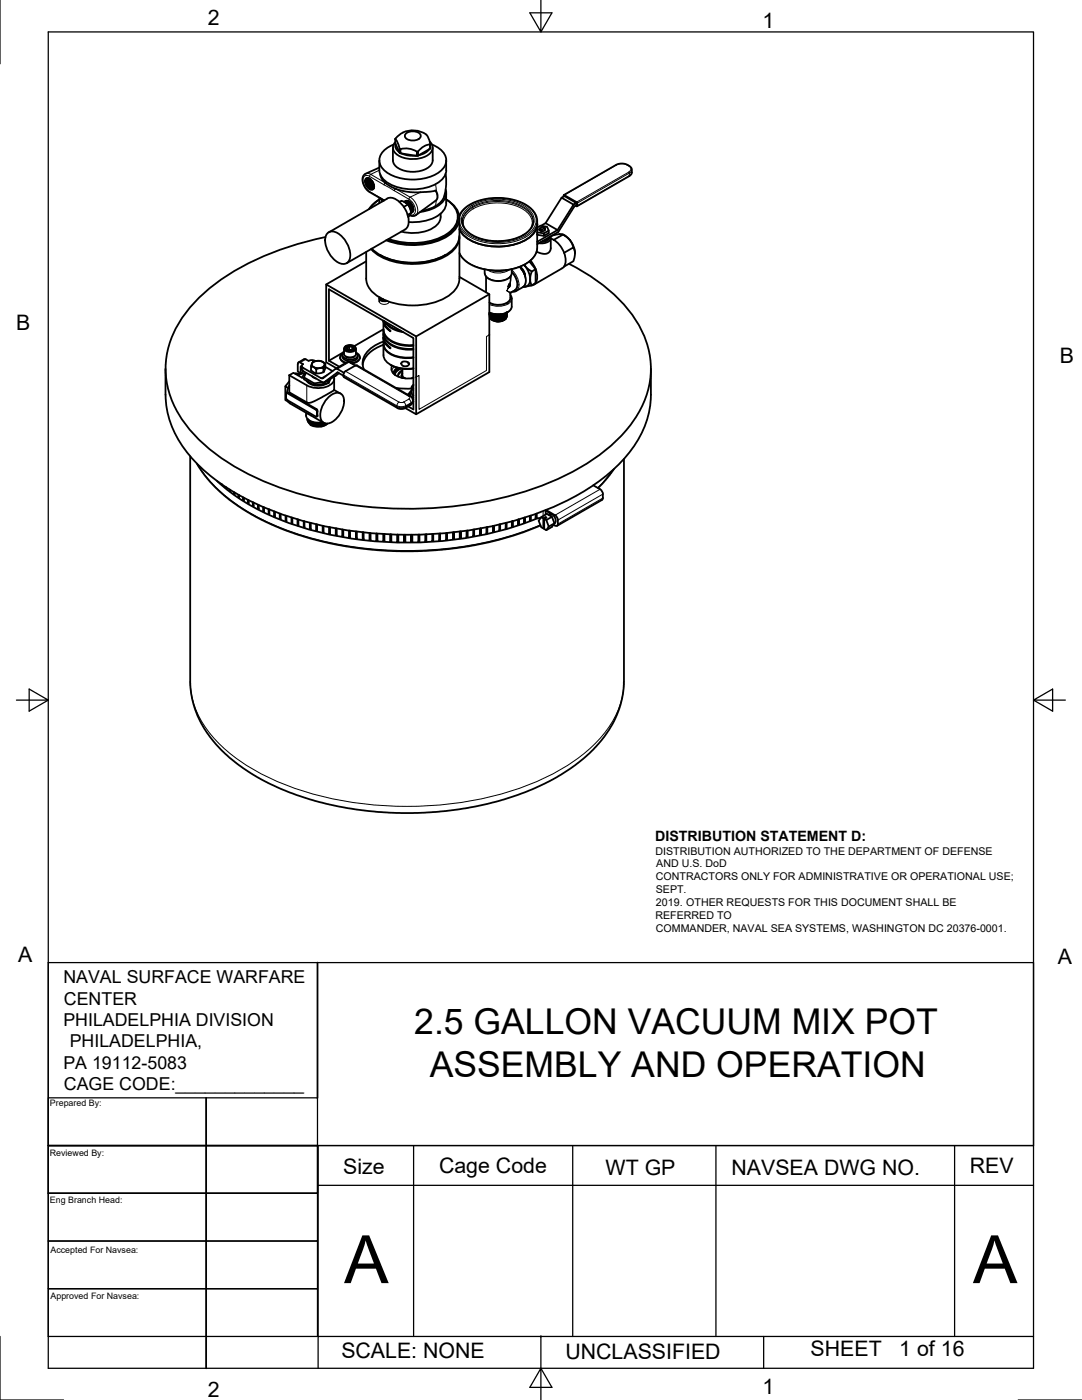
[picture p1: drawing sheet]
<svg xmlns="http://www.w3.org/2000/svg" width="216mm" height="279mm" viewBox="0 0 216 279" stroke-linecap="round" stroke-linejoin="round" font-family="sans-serif">
<!-- layer: Visible -->
<g fill="none" stroke="#000" stroke-width=".36">
<path d="M73 36.3l.2 .8 .7 .6M73.1 35.6a1.5 1.5 0 0 1 1.3 2.2 1.5 1.5 0 0 1-1.3-2.2zM73.2 36.5l.5 .9M73.4 36.4l.5 .9M73.4 35.6l-.1 .6 .2 .7 .5 .5 .5 .1M73.5 36.3l.5 .9M73.5 35.6v.6l.2 .5 .4 .5 .5 .3-.5-.2-.4-.5-.3-.7zM73.7 35.6l.1 1 .4 .5 .4 .3M73.7 35.6l.2 1 .3 .5 .4 .2M73.7 36.2l.5 .9M73.8 35.7l-.5-.1-.3 .3 .2 1.1 .4 .6 .5 .2 .4-.1 .2-.5M73.8 35.7l.2 .8 .7 .7"/>
<path d="M73.8 35.7l.2 .7 .7 .8M73.9 36.1l.5 .9M74 35.8l.2 .6 .4 .6M74 35.9l.2 .5 .4 .5M74 36l.5 .9M74.5 36.5l-.2-.4 .2 .5M74.7 37.2l-.1 .3-.3 .2-.3-.1-.4-.3-.5-1 .2-.7-.1 .7 .1 .6 .5 .6 .6 .1M75.7 33.9a3.8 3.8 0 0 0 2.7 3.1 10.2 10.2 0 0 0 9.4-.8 2.95 2.95 0 0 0 1.2-2.3M75.7 33.4l-2.9 1.4-.4 .5-.1 .7 .4 1.1 .6 .9 3.3 2M75.7 32v2M75.7 39.5v1M75.9 34.8l.3 1 1 1 .9 .5 1.8 .7 2.8 .4 4.3-.3 .3 .9v.5l-.3 .5-4.1 3-.7 .1-.4-.1"/>
<path d="M75.9 39.6l.4 .6M76.4 39.9l.1 .1M77.3 39.6l-11.7 6.8M77.3 39.6a2.72 2.72 0 0 1 3.1 1.4 4.3 4.3 0 0 1 .8 4.5l-12 7M78.4 32a2.69 2.69 0 0 0 2.4 2.1 5.3 5.3 0 0 0 5.2-1.2l.3-.9M78.4 29.5v2.5M78.5 28.8a3.9 3.9 0 0 0-2.8 3.1 3.8 3.8 0 0 0 3.1 3.3 10.1 10.1 0 0 0 9.1-1.1 2.62 2.62 0 0 0-.2-4.4l-1.5-.9M78.9 27.8l.5 .8 .3 1.1M78.9 27.8v.9M78.9 28.7a1.45 1.45 0 0 0 .8 1.7M78.9 28.7l.8 1.8M79.7 30.5l.2 .1"/>
<path d="M79.9 29.8l-.2-.1v.8M79.9 30.6h.2M79.9 29.8v.8M79.9 29.8a4.1 4.1 0 0 1 3.3 .5M80.1 30.6l1.4 .4 1.5 .1M80.1 30.6l2.9 .5M80.4 26.5a4.6 4.6 0 0 1 4.8 .5l.5 1.2 .1 .6M80.4 26.5l-.9 .6-.6 .7M80.9 26.7a2.08 2.08 0 0 1 3 .3 1.38 1.38 0 0 1-1.8 1 1.22 1.22 0 0 1-1.3-1zM83 31.1h.2M83.2 30.3v.8M83.4 30.2l-.2 .1"/>
<path d="M83.4 31.1h-.2M83.4 30.2v.9M83.6 31l-.2 .1M85.6 29.8l-2 1.2M85.7 29.8a3.1 3.1 0 0 1-2.1 1.2M85.7 28.2a1.68 1.68 0 0 1 .6 1.7 1.68 1.68 0 0 1-1.3 1.3 5.9 5.9 0 0 1-6.1-.6 1.49 1.49 0 0 1 0-2.2M85.8 29.7l-.2 .1M85.8 28.9v.8M85.8 28.8a3.2 3.2 0 0 0-2.4 1.4M85.9 28.7v.8M85.9 29.5l-.1 .2M86.3 29.5v2.5"/>
<path d="M88.9 34.7l.1 2.7a6.1 6.1 0 0 1-1 2.8 6.7 6.7 0 0 1-3.9 1.9M88.9 37.8a3.1 3.1 0 0 1-2 3.6l-2 .7-1.1 .2M89 38.6a4.1 4.1 0 0 1-.7 3.7 8.6 8.6 0 0 1-6.7 2M89 32v2M112.1 39.5l.5-.4 2.4 1.4-.6 .3M112.5 39v.2M112.5 39l.1-.1 2.5 1.5 .1 .7h-.3M112.5 38.9l10.7-6.1 1.4-.1 .6 .2 .7 .5 .2 .4-.1 .8-.4 .5-10.5 6.1M64.9 47.3a54.6 54.6 0 0 0-22.6 9.8 23.3 23.3 0 0 0-9 13.7 18.7 18.7 0 0 0 5.6 16.1 45.6 45.6 0 0 0 19.8 11.4 79.6 79.6 0 0 0 50.2-1.7 38.5 38.5 0 0 0 17.3-12.3 17.4 17.4 0 0 0-.3-21.8 34.6 34.6 0 0 0-12.4-9.9M65.4 46.5a2.25 2.25 0 0 1 3 .8 4.7 4.7 0 0 1 1.2 4.7 1.71 1.71 0 0 1-2.7 0 5.4 5.4 0 0 1-2-4.7zM73.1 55.6a4.9 4.9 0 0 0 3.2 4 14.5 14.5 0 0 0 13.1-.5 4.5 4.5 0 0 0 2.3-3.5M73.1 52.2l-8 4.6v15.5l2 1.2"/>
<path d="M73.1 50.3v5.3M73.9 41.6l.6-.8 1.2-1-1.2 .9-.9 1M75.7 59.6v.6M75.7 40.5h.1M75.8 50.9h.1M76.5 59.8l-.4-.2 .4 .2M77.5 47.7a14 14 0 0 0 11.7-1.1 3.7 3.7 0 0 0 1.8-4.8l-1.1-1.4-.9-.6a4.1 4.1 0 0 1 2.4 5.1 7.9 7.9 0 0 1-6 3.7 15.3 15.3 0 0 1-8.4-.6M79.7 40.3l.4-.2 .3 .1 .8 .4 .4 .5 .4 1.4-.5 .8M80.7 40.3l.6 .1zM80.7 40.3l.2-.1 .5 .1M80.8 40.2a.97 .97 0 0 1 1.4 .7 .95 .95 0 0 1-.2 1.5l.3-.3v-.6l-.4-.8-.5-.4M80.8 40.2l.6 .1"/>
<path d="M80.8 40.2v.1M80.9 40.2l.4-.1 .4 .2 .7 1M80.9 40.4l.8 .7 .3 .7v.5l.1-.4-.2-.7-.5-.6-.6-.2 .5 .2 .5 .5 .2 .6v.6M80.9 40.2h.1M81 40.2l.4-.1 .5 .3M81 40.5l.7 .6 .3 1.1M81.3 40.4l.6 .5 .3 .9M81.3 40.4l.5 .4 .3 .6 .1 .7-.2 .4 .2-.4-.1-.6-.3-.6zM81.4 40.8l-.8 .5M81.4 40.3l.4 .3 .5 .8 .1 .5-.3 .5M81.5 40.2h.1M81.5 41l.4 .7"/>
<path d="M81.8 40.6l.5 .8M82 42.5l-.7 .4M82.5 41.8l-.3 .5M87.9 42.6a3.1 3.1 0 0 1-2.5 3.4 9.2 9.2 0 0 1-5.3 .2M88.9 50.9a14.2 14.2 0 0 1-13 0M91.4 43.3a4.5 4.5 0 0 1-3.1 4.1 14.4 14.4 0 0 1-11 .4M91.6 43.1l.6-.9 .6-.7 2-1.2 2.7-.7 2.9-.1 3 .6 2.1 1.1 .8 .7 .6 .9 .2 .8 .1 1.1M91.7 47.2a4.6 4.6 0 0 1-2.8 3.9 14.4 14.4 0 0 1-13.6-.3l-1.3-1.1M91.7 47.1a4.7 4.7 0 0 1-2.8 3.8 14.1 14.1 0 0 1-14.1-.7l-.6-.6M91.7 55.3l5.9 3.4v15.6l-14.6 8.4v-15.6l-17.9-10.3M91.7 43.6v3.5M91.7 47.3v8.3"/>
<path d="M92.2 44.1l.2 .9 .4 .7 .6 .6 1 .7 1.2 .5 1.3 .4 2.4 .2 2.7-.3 2.4-.9 1-.8 .5-.6 .4-.6 .1-.8M97 55.2v3.1M97.6 58.7l-14.6 8.4M101.6 57.2h.1M101.7 56.8h.1M101.7 56.6h.1M101.8 56.7h.1M101.8 58.9l.3 .6v1.8l-.2 .5-.4 .4-.8 .4-1 .2-1.2-.1-.9-.3M101.8 55.2v.3M101.9 59.4a2.1 2.1 0 0 1-2.5 1.4l-1-.1-.7-.3M102.1 53.7v.9l-.4 .8-1 .5-1.3 .2-1.3-.2-.9-.5-.5-.7v-.9M102.1 54.3a3 3 0 0 1 .8 3.4l-1 .7-.1 1"/>
<path d="M103.7 53.3l.7 .8 .4 1 .1 .7-.1 .9-.4 .6-1.6 .9h-.6M103.8 53.2l.7 .8 .3 1M104.5 57.2h.3M104.6 52.8l.2 .3M104.6 52.9l.2 .2M104.7 54.8l-.2-.6-.5-.6 .5 .6 .3 .9M104.8 53.1l1.3 1.1M104.8 53.1a3.8 3.8 0 0 1 .8 3.5l-.5 .5-.3 .1M105.6 52.2l1.3 1.5-.8 .5-.3 1v1.1l.3 .6 .8-.4M105.8 52a4.7 4.7 0 0 1 1.3 4.1l-.2 .4M106.1 56.9l-1.3 .3M106.9 53.7v2.8"/>
<path d="M106.9 56.5l-.5 .4-.5 .1M107.2 44.7v4.9l-.2 .9-.4 .7-.9 1-2.3 1.2-1.7 .4-1.8 .2h-2.1l-1.7-.4-1.4-.5-1.4-.7-1-.9-.6-1M107.2 45.4l.6-.4 1.4 .3 .3 .7M107.2 46.3l1.3 .3 1-.6v.5l-1 .6M107.2 44.7a4.2 4.2 0 0 1-2.8 3.4 12.3 12.3 0 0 1-11.2-.6l-1.2-1.1-.3-.6M107.2 46.4v.4M107.6 45.7l.4 .3M107.7 45.6l-.1 .3 .4 .2M107.7 45.6l-.1 .3M107.7 45.6l.4 .2M107.9 45.1l1-.6 2.4 1.4-4.1 2.4M108 46v.1"/>
<path d="M108.5 45.4l.3 .2M108.5 46.6v.5l-1.3-.2M108.7 45.5l-.5-.2-.5 .3M108.8 45.9l-.1-.4-.7 .5M108.8 45.7a.5 .5 0 0 1-.8 .4M108.9 44.5l3.2-5 2.3 1.3-3.1 5.1M109.6 47.3a1.42 1.42 0 0 1-1.3 .8M109.6 47.3a1.41 1.41 0 0 1-1.7 1M109.8 47.2a1.08 1.08 0 0 1-1.1 1.3h-1.2M109.8 47.2l.7-.3 1.6-.2 .7 .4 .9 .8M109.9 47.6a4.8 4.8 0 0 1 2.8 5.3l-.5 .6M109.9 47.5v2.1l-.4 .8-.3 .2-.7 .1-1.4-.5"/>
<path d="M110.5 47.9l1.8-1.1 .6 .4 .8 .7M112.2 53.6l-5.7 3.2M112.5 50.5l1.9-1.1 .3 .9-.3 1.8-1.9 1.1M113.7 47.9l.7 1.5M113.7 47.9l.8 1.3 .2 1.4M115 40.5v.5l-.4 .2-3.2 5.1-4.2 2.4M33 73.6v5.2a19.9 19.9 0 0 0 6.7 14.1 49.6 49.6 0 0 0 22.9 11.6 80 80 0 0 0 45.9-2.6 41.3 41.3 0 0 0 16.3-10.6 19.3 19.3 0 0 0 5.1-12.5v-5.2M57.1 78.6v.9M57.1 78.6l.2-.1 5.7 3.2 .2 .4v.9l-.2 .1M57.1 79.4l.2 .4 5.7 3.3M57.1 78.5l.4-.1 5.7 3.3 .2 .2v1M57.3 79.8l.6 .7 6.7 3.9-.9 .2-1.1-.1-.8-.3-.4-.5 .6 .6 1.4 .3 1.2-.2"/>
<path d="M57.5 77.4l-.6-.3v2.7l.6 .4M57.7 74.9l.9-.5 1.7 1 .2-.5 .6-.5-.5 .9 2.1 1.2v.4l2.9-.4v-.4M57.7 74.9l3.5 2a4.6 4.6 0 0 0 5.2-.5l.3-.8-.1-.4M57.7 74.9v3.4l3.7 2.1 .6-.1 .8-.2 3.9-2.3M57.7 76.1l-.8 1M57.7 76.9l-.5 1.5M59 74.5l-.1 .1M59.6 74.8l-.1 .1M60.1 74.6l-1.1-.1 .6 .3M60.2 73.2h-.2v1.3M60.2 73v.7M60.2 73.7l.2 .3"/>
<path d="M60.4 74l4.2 2.4 2.7-2.1M60.4 73.4l3.7 2.1M60.4 72.7l-.2 .3 .2 .4M60.5 72.7l-.6-.4-.4 .1-.1 1.7 .6 .4 .6-.4M60.5 72.7h-.1M60.6 75.3v.4l2.1 1.2M60.9 74.5l-.6 .1-.7 .2M61 71.7l.6 .3M61 71.7h-.3l-1.1 .6M61.2 76a3.3 3.3 0 0 0 4.1 .5M61.6 72l.6-.1 .6 .1M62.3 75.1l.8 .5"/>
<path d="M62.4 72.4a1.68 1.68 0 0 1 2.4 .3 1.43 1.43 0 0 1-2.2 .6l-.4-.5zM62.8 72l.1 .1M63.1 73.7l1.4-.3v.9M63.2 72l-.8 .2-.3 .9M63.2 72l.8 .1 .9 .5M64.1 75.5h.3M64.3 76.3l-1.6 .2M64.5 73.4l.4-.8v.9l-.4 .8-1.4 .2-1-.6v-.8l1 .6v.8M64.9 73.2l1.5 .9M65.2 79.6a2.2 2.2 0 0 1 2.9-.9 3 3 0 0 1 0 3.4 4 4 0 0 1-2.9 2.4 1.39 1.39 0 0 1-1.3-1.7 5.2 5.2 0 0 1 1.3-3.2zM65.6 72v-14.3l16.9 9.8v14.2l-1.1-.6M65.6 72l2.1 1.2"/>
<path d="M65.7 75.7l-.1 .4-.7 .1M66 75.6l-.4 .9M66.7 75.6v2.2M66.7 77.8l1.2 .7M67 75h.1M67.3 73.6l1.3 .8M67.3 74.3l1.2 .7 .1 .3 10.8 6.2 .7 .1 .6-.1 1.3-.7 .3-.4 .1-.7-.4-.6-10.8-6.2h-.3l-2 1.2-.3 .4-.1 .5M67.3 73.6h-.3l-2.6 1.9M67.6 74.5l-3 1.9M67.9 71.3v.2M68.3 70.8v.5l.2 .3 1.2 .5h.7l.7-.3 .3-.4v-.4M68.3 70.6a.9 .9 0 0 0-.4 .9 .9 .9 0 0 0 .8 .7l.4 .2"/>
<path d="M68.4 70.4l-2.8 1.6M68.6 69.6v1.1a1.38 1.38 0 0 0 2.4 0v-1.1M68.6 70.2l-.3 .5 .2 .5 .5 .4 .7 .2 .9-.1 .6-.3 .2-.6-.4-.4M68.9 69.2a1.26 1.26 0 0 1 2 .2 1.18 1.18 0 0 1-2.1 0zM69 71.2h.1a1.74 1.74 0 0 0 1.6 0M69.1 69l-.4 .3a.92 .92 0 0 0 1.3 .9 .81 .81 0 0 0 .9-.9l-.2-.2M69.2 69.3l.1 .4M69.2 69.3l.2 .4M69.7 69.1l.6 .1M69.7 69.1l-.5 .2M69.7 69.1l-.1 .7h.4M69.7 72.3l1.2 .7"/>
<path d="M69.7 72.3l-.3-.1-2.4 1.4M70.3 69.2l.2 .4M70.3 69.2v.5M70.3 69.2l.2 .3M70.3 69.2l-.6-.1-.5 .2M70.5 69.5l-.5 .3-.6-.1M70.5 69.6l-.2 .1M70.6 69l.1 .1M71 70.4a.95 .95 0 0 1 .8 1 .95 .95 0 0 1-.9 .9l-.9 .1M71.8 71.3v.2M76.5 65.8l.1 .6 .3 .7 .5 .6 .9 .6 1.6 .6 1.5 .1h1.1M76.5 64l.5 1.2 .9 .8v.1l-1-.9-.4-1.2 .1 2.4 .5 .8 .6 .5 .9 .6 1.3 .4 2.6 .2"/>
<path d="M76.5 66.7l.2 1.4 1.2 1.4-1-1-.4-1.2M76.5 70.9a3.3 3.3 0 0 0 2.9 2.5l1.9 .2 1.2-.1M76.5 66.6l.1 .8 .4 .6 1.4 1.1 2 .6h2.1M76.5 65.9v.9l.2 .6 .5 .7 .8 .6 1.9 .7 1.5 .2h1.1M76.5 67.4v3.5M76.5 68.9h.1M76.5 65.7l-5.8 3.4M76.5 68.8a3.4 3.4 0 0 0 3 2.5l1.8 .2 1.2-.1M76.5 68.7a3.4 3.4 0 0 0 3 2.5l1.8 .2 1.2-.1M76.5 68.2a5.7 5.7 0 0 0-4.1 4.1l.2 1.4M76.5 68.8a5.6 5.6 0 0 0-4.1 4M76.7 64.1l.6 .8 .9 .7 1 .4 1.3 .3"/>
<path d="M76.9 64.2l.7 .8 .5 .4 2 .7M77.1 60h-.8a.53 .53 0 0 1-.5-.6l-.1 .2a1.16 1.16 0 0 0 1.5 .5M77.9 72.8l.1 .1M78.1 72.9l1.7 .6 1.3 .2 1.4-.1M78.2 73a1.65 1.65 0 0 0 1.4 2.2l1.7 .3h1.2M79.1 77.4l3 .1M79.3 73.4a1.45 1.45 0 0 0-.8 1.1 1.86 1.86 0 0 1 1-1.1M79.8 73.5l-.3 .2a1.28 1.28 0 0 0-.7 1.1 1.64 1.64 0 0 1 1.2-1.2M80.1 74.9l.1 .3M80.1 72.3l.3-.1h.6l.4 .1 .2 .4-.3 .3-.7 .1-.5-.3zM80.2 75.4l.1-.1 .1 .1M80.2 75.1l-.1 .3"/>
<path d="M80.3 74.1a1.22 1.22 0 0 0-.9 .9M80.3 73.9a1.03 1.03 0 0 0-.8 1.3M80.3 73.6v1.3l.3 .5M80.3 74.5l-.2 .4 .1 .2M80.6 75.4l-.1 .1M80.6 75.4h.1M80.7 75.4l.2 .1M81.3 72.2l.3 .4-.1-.1M81.8 78.5v.5M81.8 78.3l-.4 .5M82.1 78.4l.4 .5M82.1 77.9l-.3 .4v.4l.3 .5 .4 .2"/>
<path d="M82.1 77.3v1.1M82.3 79.6l.2 .1M82.5 76.9l-.2 .4 .2 .3M82.5 78.9v.1M82.5 76.8a.51 .51 0 0 0-.4 .5 .51 .51 0 0 0 .4 .5M82.5 75.3l-.4 .2M97.7 62.7h.1M97.7 62.9l.3 .5 .8 .4h1.1l.7-.3M97.7 62.8l.7 .6 1 .2-1.1-.3-.5-.5M97.7 62.4a1.48 1.48 0 0 0 1.8 1.1l1.2-.3a.8 .8 0 0 0 .4-.8M97.7 62.8v.3l.3 .3 .8 .4h.8l1-.3M97.7 63.2h.1"/>
<path d="M97.7 62.6v.1M97.8 62.4l.4 .4 .9 .3 1.1-.1 .8-.5M97.8 62.4l.5 .5 .7 .2 1.2-.2 .7-.4M98.2 63.1h.1M98.3 63.1l1 .3 .8-.1M98.4 62.7l.6 .1 1-.1M98.7 62.7h1.3M98.7 63.8h1.2M98.9 62.7l.6 .1M99.2 63.4h.1M100 64.1h-1M100.6 63l-.6 .3-.7 .1"/>
<path d="M100.6 63l.5-.6-.3 .6-.8 .3M100.6 63.1l-1.3 .2M100.7 63.1h-.1M100.9 62.6l-.9 .5-.9 .1-.9-.2-.5-.6 .4 .6 1.2 .4M100.9 63.7a2.24 2.24 0 0 1-1.7 .5l-.3-.1M101 63.4l-.2 .3M101 62.8l-.5 .6-.7 .2h-1.1l-.7-.4M101.1 62.9v.4l-.3 .4-1.2 .4-.9-.1-.6-.2-.3-.4-.1-.3M101.1 63.1l-.3 .6-1.2 .4-1.2-.1-.5-.4-.2-.2M101.1 62.8l-.1 .4-.4 .3M101.1 62.7l-.1 .4-.4 .4M101.1 62.8h.1"/>
<path d="M38 91.1v45.6a20.4 20.4 0 0 0 7.5 14.2l.6 .6a49.5 49.5 0 0 0 23.9 9.9l5.1 .6 4.1 .2h4.1l3.6-.1 4.5-.6 3.5-.5 6.1-1.6a39 39 0 0 0 18.9-11.6 18.7 18.7 0 0 0 4.6-11.8v-44.4M39.3 92.5l2.1 3 2.5 2.7 2.7 2.2 3.5 2.2 4.2 2.1 4.6 1.8 4.4 1.3 5.2 1.1 5.1 .7 5.5 .4h4.9l5.5-.4 5.1-.8 4.8-1 5-1.5 3.4-1.4M43.3 96a46.5 46.5 0 0 0 21.3 10.4 73.6 73.6 0 0 0 43-3h.3M44.2 96.6v.1M44.2 96.7h.1M45 97.2v.1h.1M45.1 97.3v.1l-.1-.1M45.8 97.7v.3h.1M45.9 97.8v.3l-.1-.1M46.7 98.2v.4h.1M46.7 98.6l.1 .1M46.8 98.3v.4"/>
<path d="M47.6 98.8v.5l.1-.1M47.7 99.2h.1M47.7 98.8v.5l-.1-.1M48.5 99.3v.5h.1M48.6 99.8h.1M48.6 99.3v.6l-.1-.1M49.4 99.8v.6h.2M49.6 99.8v.7l-.1-.1M61.1 82.4v.6M61.1 83a2.06 2.06 0 0 0 2.4 1.3l.9-.1M61.4 83.8l.2 .5 1 .5 1.2 .1 1.2-.4M61.4 83.6v.3l.3 .5 .9 .4 1.2 .1 1.1-.4"/>
<path d="M61.4 83.7v.1M61.6 83.8a3.1 3.1 0 0 0 2.9 .5M62.6 84.5l.5 .1 1.2-.1M62.6 84.8l.5 .1 1.2-.1M63.4 82.9l-.2 .2M65.3 84.5l-.7 .5-1 .2-1-.1-.7-.3M65.3 84.5l-.5 .4-.8 .3M80.9 81.4l2.1 1.3M82.4 80.1h.1M118.4 96.9l1.3 .7M119.7 97.6l.4 .5 .2 .5M120.1 99.8l-9 5.1"/>
<path d="M120.3 98.6v.8M120.3 99.4l-.2 .3M122.5 93.6l-1.6 2.1-1.6 1.7M49.6 100.4h.1M50.4 100.2v.8l.1-.7M50.6 100.9h.1M50.6 100.3v.8l-.2-.1M51.5 100.7v.9l.1-.1M51.6 100.8v.8l-.1-.1M51.6 101.5h.1M52.5 102.1h.2M52.5 101.2v.9l.1-.1"/>
<path d="M52.6 102h.1M52.6 101.2v.8M52.7 101.3v.9M53.6 101.6v1l.1-.1M53.7 102.5h.1M53.7 101.7v.8M53.7 101.7v.9h-.1M54.7 103.1h.1M54.7 102.1v1l.1-.1M54.8 102.1v1M55.8 102.5v1h.1M55.9 103.5h.1"/>
<path d="M55.9 102.5v1M56 102.6v1l-.2-.1M57 102.9v1.1l.1-.1M57.1 102.9v1M57.1 103.9h.1M57.1 103v1h-.1M58.2 104.4l.1 .1M58.2 103.3v1.1h.1M58.2 104.3l.1 .1M58.3 103.3v1.1M58.3 103.3v1.2M59.4 104.8l.1 .1"/>
<path d="M59.4 103.7v1.1v-1.1M59.4 104.7l.1 .1M59.5 103.7v1.2M60.6 105.2l.2 .1M60.6 104v1.2l.1-1.2M60.7 105.1l.1 .1M60.7 104.1v1.2M61.8 104.3v1.3l.1-.1M61.8 105.6h.2M61.9 105.5h.1M61.9 104.4v1.1M62 104.4v1.2"/>
<path d="M63.1 104.6v1.3h.1M63.1 105.9l.2 .1M63.2 104.7v1.2M63.2 105.8l.1 .1M63.3 104.7v1.3M64.4 106.2l.2 .1M64.4 104.9v1.4l.1-.1M64.4 106.1l.2 .1M64.5 104.9v1.3M64.6 105v1.3M65.7 105.2v1.4v-.1M65.7 106.4l.2 .1"/>
<path d="M65.7 105.2v1.3M65.8 105.2l.1 1.4-.2-.1M67 105.5v1.3l.1-.1M67 106.8h.2M67 106.7h.2M67.1 105.5v1.2M67.2 105.5v1.3M68.3 107l.2 .1M68.3 105.7l.1 1.3M68.4 105.7v1.3M68.4 107h.1M68.5 105.7v1.4"/>
<path d="M69.7 105.9v1.4v-1.4M69.7 107.2h.1M69.8 105.9v1.4h-.1M71 106.1v1.4zM71.1 107.4h.1M71.2 106.1v1.4h-.2M72.4 106.2v1.4M72.4 107.5l.2 .1M72.6 106.3v1.3h-.2M73.7 106.4l.1 1.3M73.8 107.7h.1M73.8 106.4v1.3"/>
<path d="M73.9 106.4v1.4h-.1M75.1 106.5v1.4zM75.1 107.9h.2M75.2 107.8h.1M75.3 106.5v1.4M76.5 108h.2M76.5 106.6v1.4zM76.5 107.9h.2M76.7 106.6v1.4M77.9 106.7v1.3M77.9 108h.2M78.1 106.7v1.4h-.2"/>
<path d="M79.3 106.7v1.4M79.3 108.1h.2M79.3 108h.2M79.5 106.7v1.4M80.7 106.7v1.5zM80.7 108.1h.2M80.9 106.7v1.4h-.2M82.1 106.7v1.5zM82.3 108l-.2 .1M82.3 106.7v1.4h-.2M83.5 106.7v1.4M83.7 108h-.2"/>
<path d="M83.7 108.1h-.2M83.7 106.7v1.4zM84.9 106.7v1.4M85 106.7v1.4zM85 108h-.1M85.1 108l-.2 .1M86.3 106.6v1.4h.1M86.4 106.6v1.4v-1.4M86.4 107.9h-.1M87.6 106.5v1.4M87.8 107.8h-.2M87.8 106.5v1.4z"/>
<path d="M87.8 107.9h-.2M89 106.4v1.3h.2M89.2 107.6l-.2 .1M89.2 106.4v1.4zM90.4 106.3v1.3h.2M90.5 106.2l.1 1.4v-1.4M90.5 107.5h-.1M91.7 106.1v1.3M91.9 107.3h-.2M91.9 106.1v1.3v-1.3M91.9 107.4h-.2M93.1 105.9v1.3"/>
<path d="M93.2 105.9l.1 1.3v-1.3M93.2 107.1h-.1M93.3 107.2h-.2M94.4 105.7v1.3l.2-.1M94.6 105.7v1.3v-1.3M94.6 106.9h-.2M95.8 105.5v1.2h.1M95.9 106.6h-.1M95.9 105.5v1.2v-1.2M97.1 105.2v1.3M97.2 106.3l-.1 .1M97.2 105.2v1.2v-1.2"/>
<path d="M97.2 106.4l-.1 .1M98.4 105v1.2l.1-.1M98.5 106l-.1 .1M98.5 104.9v1.2v-1.2M99.6 104.7v1.1h.2M99.8 105.7h-.2M99.8 104.6v1.2v-1.1M100.9 104.4v1.1l.2-.1M101 105.4h-.1M101.1 104.3v1.2l-.1-1.1M102.1 104.1v1M102.2 105h-.1"/>
<path d="M102.3 104v1.1l-.1-1.1M102.3 105.1h-.2M103.4 103.7v1.1M103.5 104.6h-.1M103.5 104.7h-.1M103.5 103.7v1l-.1-1M104.6 103.4v1M104.6 104.2h.1M104.7 103.3v1l-.1-1M104.7 104.3h-.1M105.7 103v.9M105.8 103.8h-.1"/>
<path d="M105.9 103.8l-.2 .1M105.9 102.9v.9l-.1-.9M106.9 102.6v.9M107 102.6v.7M107 103.3h-.1M107 103.4h-.1M107 102.5v.9v-.1M108 103.2l.4 .2M108.4 105.5l-.4-.3-.5-1.3 .5-.7 1.1-.6 1 .5 .5 1.3-.5 .8-1.1 .6M108.4 103.4v2.1l.2-.2M108.9 103.2l.1 .1-.4 .2v2.1l.4 .2 .5-.7-.5-1.3-.4-.3M108.9 103.4v-.2l-.5 .2"/>
<path d="M109 101.8l2 1.2 .3 .8M109.5 102.7v.1M109.7 102.6l.3 .1M109.7 102.7v-.3l-.8-.5v.8M109.7 102.6a1.14 1.14 0 0 1 .9 1.8M110 102.7h-.5M110.1 103.1l-1.1 .7M110.6 104.4l-1.1 .7M111.3 104.6v.2l-.3 .2-.6-.3M111.3 103.8v.8"/>
</g>
<!-- layer: Visible Narrow -->
<g fill="none" stroke="#000" stroke-width=".2">
<path d="M73 34.7l.4-.1 .6 .2M73.7 38.2l3 1.7M73.7 35.2a.88 .88 0 0 0-1.1 0 .88 .88 0 0 0-.1 1.2l.6 1.2 .6 .6M73.7 38.2l.1 .2M74 34.8l-.3 .4 2.9 1.7M75.7 34l-1.7 .8 2.9 1.7M76.6 39.9l.1 .1M76.6 36.9l2.1 1.2M76.9 36.5l-.3 .4M78.7 38.1l.2-.4 2.9 1.6 2.1-.9M78.7 38.1l2.9 1.7M81.8 39.3a3 3 0 0 1 1.4 3.4l-.2 .2"/>
<path d="M81.8 39.3l-.2 .4a2.59 2.59 0 0 1 1.1 2.9l-.5 .3h-.4M86.8 38l.4 .9a1.09 1.09 0 0 1-.2 1.1M86.9 36.8l.2 1.4M87.1 39.9l-.2 1.2M122.9 32.9h.1M123 32.9a2.34 2.34 0 0 1 2.1 0M123 32.9l-10.4 6M125.1 32.9l.4 .2M125.2 32.9h-.1M125.5 34.4l-10.5 5.9M125.5 33.1a.67 .67 0 0 1 .4 .6 .67 .67 0 0 1-.4 .6l.1 .2M125.6 34.5v.6l-10.4 6"/>
<path d="M125.6 34.5l-10.4 6.1M126.1 33.9l-.1 .2-.4 .5M126.1 34.4l-.6 .8M81 40.5h.1M81.1 40.5h.1M81.3 40.4h-.1M81.4 40.3h.1M81.6 40.2h.1M91.7 43.5a5.1 5.1 0 0 1 4-3.5 11.6 11.6 0 0 1 9.9 1.4 3 3 0 0 1 0 5.1 11.5 11.5 0 0 1-12.3 .2 3.7 3.7 0 0 1-1.6-2.3M92.8 42.1a9.5 9.5 0 0 1 8-2.3 7.4 7.4 0 0 1 5.5 2.9 2.84 2.84 0 0 1-1.1 3.7 10.8 10.8 0 0 1-11.8 0 2.84 2.84 0 0 1-.6-4.3zM94.2 41l.1 .2M94.3 41.4l.2 .3"/>
<path d="M94.3 41.4a3.6 3.6 0 0 0-2.1 2.8M94.3 41.2a3.5 3.5 0 0 0-2.1 2.9M94.3 41.4a10.7 10.7 0 0 1 10.8 .6 3.1 3.1 0 0 1 1.3 2.2M94.3 41.2a10.7 10.7 0 0 1 10.9 .6 3.1 3.1 0 0 1 1.2 2.3M94.5 41.7a3.1 3.1 0 0 0-1.9 3.7M94.5 41.7a10.4 10.4 0 0 1 10.7 .6 2.68 2.68 0 0 1 .8 3.1M96.7 54.5a2.12 2.12 0 0 0 2.2 1.5 3 3 0 0 0 3.2-1.2v-.3M101 53.9l-1.5 .3-1.5-.3M101.3 53.9v.1M101.3 55.6h.1M101.6 53.8a4 4 0 0 1-4.3 .1M101.9 59.1a1.06 1.06 0 0 1-.7 1.4"/>
<path d="M102 55l-.2 1.5-.7 1.5 .5-1.2 .2-1.3M102 58.4l-.9-.4 .7 .6M102.1 54.2l.9 1.3 .3 1.3M102.1 59.6a1.94 1.94 0 0 1-1.9 1.5 4.3 4.3 0 0 1-2.5-.4M102.1 53.9a3.7 3.7 0 0 1 1.3 3.7l-.4 .5M103.3 56.8a1.13 1.13 0 0 1-.9 1.3M103.3 56.8h.2M103.6 53.3l.9 1.3 .4 1.5M104.4 46.9h.1M104.9 56.1a1.35 1.35 0 0 1-.6 1.2M104.9 52.6v.1M104.9 56v.1"/>
<path d="M107.2 49.4a4.3 4.3 0 0 1-3 3.6 12.2 12.2 0 0 1-11.2-.9l-1-1-.3-.6M107.2 44.1a4.3 4.3 0 0 1-3 3.6 12.2 12.2 0 0 1-11.2-.9l-1-1-.3-.6M57.5 78.4l-.2 .1M60.1 73.1l-.1 .1M60.4 73.4v.6M61 71.7l-1.1 .6M61.2 76.9v3.4M65.7 74.5l-1.6 1M67 75l-2.4 1.4M67.3 74.3h.1M67.9 71.5a1.23 1.23 0 0 0 1 1M68.5 75l10.7 6.2"/>
<path d="M68.5 74.8l10.7 6.2M68.9 74.1l10.7 6.1M69.7 72.3l-2.4 1.3M70.9 72.9l10.7 6.2M71.8 71.5a1.42 1.42 0 0 1-1.5 1.1M75.7 60.2a1.14 1.14 0 0 0 2 0M78.7 73.2l-.6 .8M80.2 75.1v.1M81.6 79.7l-1.1 .5M81.6 79.6l.4 .8 .4-.5M81.9 79.1h-.3l.2 .4-.2 .1M97.6 66.8l-.5 .4v6.7l-13.5 7.8v-6.8l-.6 .3"/>
<path d="M97.7 60.5a3.9 3.9 0 0 0 3.5 0M97.7 63.2l.1 .2M98.9 62.7l.6 .1M100.5 62.8v.1M100.6 63.1l-.1 .3M100.6 62.7v.1M100.6 63.8h.1M100.6 63v.1M100.6 63.5h.1M100.8 63.7l-.3 .3M100.9 62.5l-.4 .3-.7 .2M101 63.5l-.1 .2"/>
<path d="M101.1 62.4l-.2 .4-.4 .3-1.2 .3M101.2 60.5l.1 .2M101.3 62.2v.1M102.1 61.1a1.94 1.94 0 0 1-1.9 1.5 4.3 4.3 0 0 1-2.5-.3M39.4 92.6a30.4 30.4 0 0 0 12.7 11 68.1 68.1 0 0 0 34.7 6.1 65.7 65.7 0 0 0 21-5M61.4 84.1l.1 .3 .4 .4M61.9 84.8l1.2 .4 .9-.1M63.2 81.7l-.2 .1M63.4 82.9l-.2 .1M63.4 82.1h-.2M65 84.8h.1M79.2 81.2l.7 .2 1.1-.2"/>
<path d="M79.2 81l.7 .2 1.1-.2M79.2 81v.2M79.2 81.2l.1 .2M79.2 81a.61 .61 0 0 1 .2-.6 .61 .61 0 0 1 .7-.1h.2a.55 .55 0 0 1 .7 .7M81 81.2l-.1 .2M81 81l1-.6v.2l-1 .6zM82 80.5l-.1 .3M82.4 80.3h.1M82.4 80l-.4 .6M119.7 97.6l-9 5.2M120.3 99.4l-9 5.2M120.3 98.6l-9 5.2"/>
<path d="M122.4 93.7l-1.7 2.1-1.4 1.6M107.1 102.5v1M108.4 102v1M38 135.9a17.8 17.8 0 0 0 5.9 12.7 44.3 44.3 0 0 0 20.5 10.4 71.5 71.5 0 0 0 41-2.3 35.5 35.5 0 0 0 15.7-11 16.4 16.4 0 0 0 3.4-9.8"/>
</g>
<g fill="#000" stroke="#000" stroke-width=".2">
<circle cx="73.8" cy="37.7" r=".08"/>
<circle cx="81.4" cy="40.4" r=".08"/>
</g>
<!-- layer: Visible -->
<g fill="#000" stroke="#000" stroke-width=".2">
<circle cx="101.5" cy="57.2" r=".17"/>
<circle cx="101.6" cy="57.1" r=".17"/>
<circle cx="101.6" cy="57.2" r=".17"/>
<circle cx="101.6" cy="56.8" r=".17"/>
<circle cx="101.7" cy="56.9" r=".17"/>
<circle cx="97.7" cy="62.7" r=".17"/>
<circle cx="98.3" cy="62.9" r=".17"/>
<circle cx="101.1" cy="62.4" r=".17"/>
</g>
<!-- layer: Border -->
<g fill="none" stroke="#000" stroke-width=".25">
<path d="M0 0v12.7M9.6 6.4h196.6v266.7h-196.6zM107.9 0v6.4l-2.2-3.8h4.4l-2.2 3.8M3.3 139.7h6.3l-3.8-2.2v4.4l3.8-2.2M206.2 139.7l3.8 2.2v-4.4l-3.8 2.2h6.4M9.6 228.6h196.6M63.5 228.6v38.1M63.5 236.6h142.7M82.5 228.6v38.1M114.3 228.6v38.1M142.9 228.6v38.1M190.5 228.6v38.1"/>
<path d="M0 266.7v12.7h12.7M63.5 273.1v-6.4h44.4v6.4l2.2 3.8h-4.4l2.2-3.8v6.3M107.9 266.7h44.5M203.2 279.4h12.7M206.2 266.7h-53.8v6.4"/>
</g>
<circle cx="107.9" cy="266.7" r=".11" fill="#000" stroke="#000" stroke-width=".2"/>
<!-- layer: Titleblock -->
<path d="M9.6 192.1h196.6v36.5h-196.6zM9.6 219.1h53.8v9.5h-53.8zM9.6 228.6h53.8v9.5h-53.8zM9.6 238.1h53.8v9.6h-53.8zM9.6 247.7h53.8v9.5h-53.8zM9.6 257.2h53.8v9.5h-53.8z" fill="none" stroke="#000" stroke-width=".25"/>
<path d="M63.4 192.1v27M41.1 219.1v54" fill="none" stroke="#000" stroke-width=".36"/>
<g font-size="13.3">
<text x="68.7" y="256.1">A</text>
<text x="194.1" y="256.1">A</text>
</g>
<g font-size="7.1">
<text x="82.7" y="206.4">2.5 GALLON VACUUM MIX POT</text>
<text x="85.7" y="214.9">ASSEMBLY AND OPERATION</text>
</g>
<g font-size="4.3">
<text x="41.5" y="5">2</text>
<text x="152.1" y="5.5">1</text>
<text x="3.2" y="65.8">B</text>
<text x="211.5" y="72.4">B</text>
<text x="3.6" y="192">A</text>
<text x="211.1" y="192.5">A</text>
<text x="68.5" y="234.2">Size</text>
<text x="87.6" y="234">Cage Code</text>
<text x="120.8" y="234.4">WT GP</text>
<text x="146" y="234.4">NAVSEA DWG NO.</text>
<text x="193.5" y="234.1">REV</text>
<text x="68.1" y="271.1">SCALE: NONE</text>
<text x="112.8" y="271.2">UNCLASSIFIED</text>
<text x="161.8" y="270.5">SHEET</text>
<text x="179.5" y="270.5">1 of 16</text>
<text x="41.5" y="278.8">2</text>
<text x="152.1" y="278.2">1</text>
</g>
<g font-size="3.5">
<text x="12.7" y="196.3">NAVAL SURFACE WARFARE</text>
<text x="12.8" y="200.5">CENTER</text>
<text x="12.7" y="204.8">PHILADELPHIA DIVISION</text>
<text x="13.9" y="209">PHILADELPHIA,</text>
<text x="12.7" y="213.3">PA 19112-5083</text>
<text x="12.8" y="217.6">CAGE CODE:_____________</text>
</g>
<text font-size="2.8" x="130.7" y="167.8">DISTRIBUTION STATEMENT D:</text>
<g font-size="2.1">
<text x="130.8" y="170.5">DISTRIBUTION AUTHORIZED TO THE DEPARTMENT OF DEFENSE</text>
<text x="131" y="173.1">AND U.S. DoD</text>
<text x="130.9" y="175.7">CONTRACTORS ONLY FOR ADMINISTRATIVE OR OPERATIONAL USE;</text>
<text x="130.9" y="178.2">SEPT.</text>
<text x="130.8" y="183.4">REFERRED TO</text>
<text x="130.9" y="185.9">COMMANDER, NAVAL SEA SYSTEMS, WASHINGTON DC 20376-0001.</text>
<text x="130.9" y="180.8">2019. OTHER REQUESTS FOR THIS DOCUMENT SHALL BE</text>
</g>
<g font-size="1.8">
<text x="9.9" y="220.7">Prepared By:</text>
<text x="9.9" y="230.8">Reviewed By:</text>
<text x="9.9" y="240.1">Eng Branch Head:</text>
<text x="10.1" y="250">Accepted For Navsea:</text>
<text x="10.1" y="259.2">Approved For Navsea:</text>
</g>
</svg>
